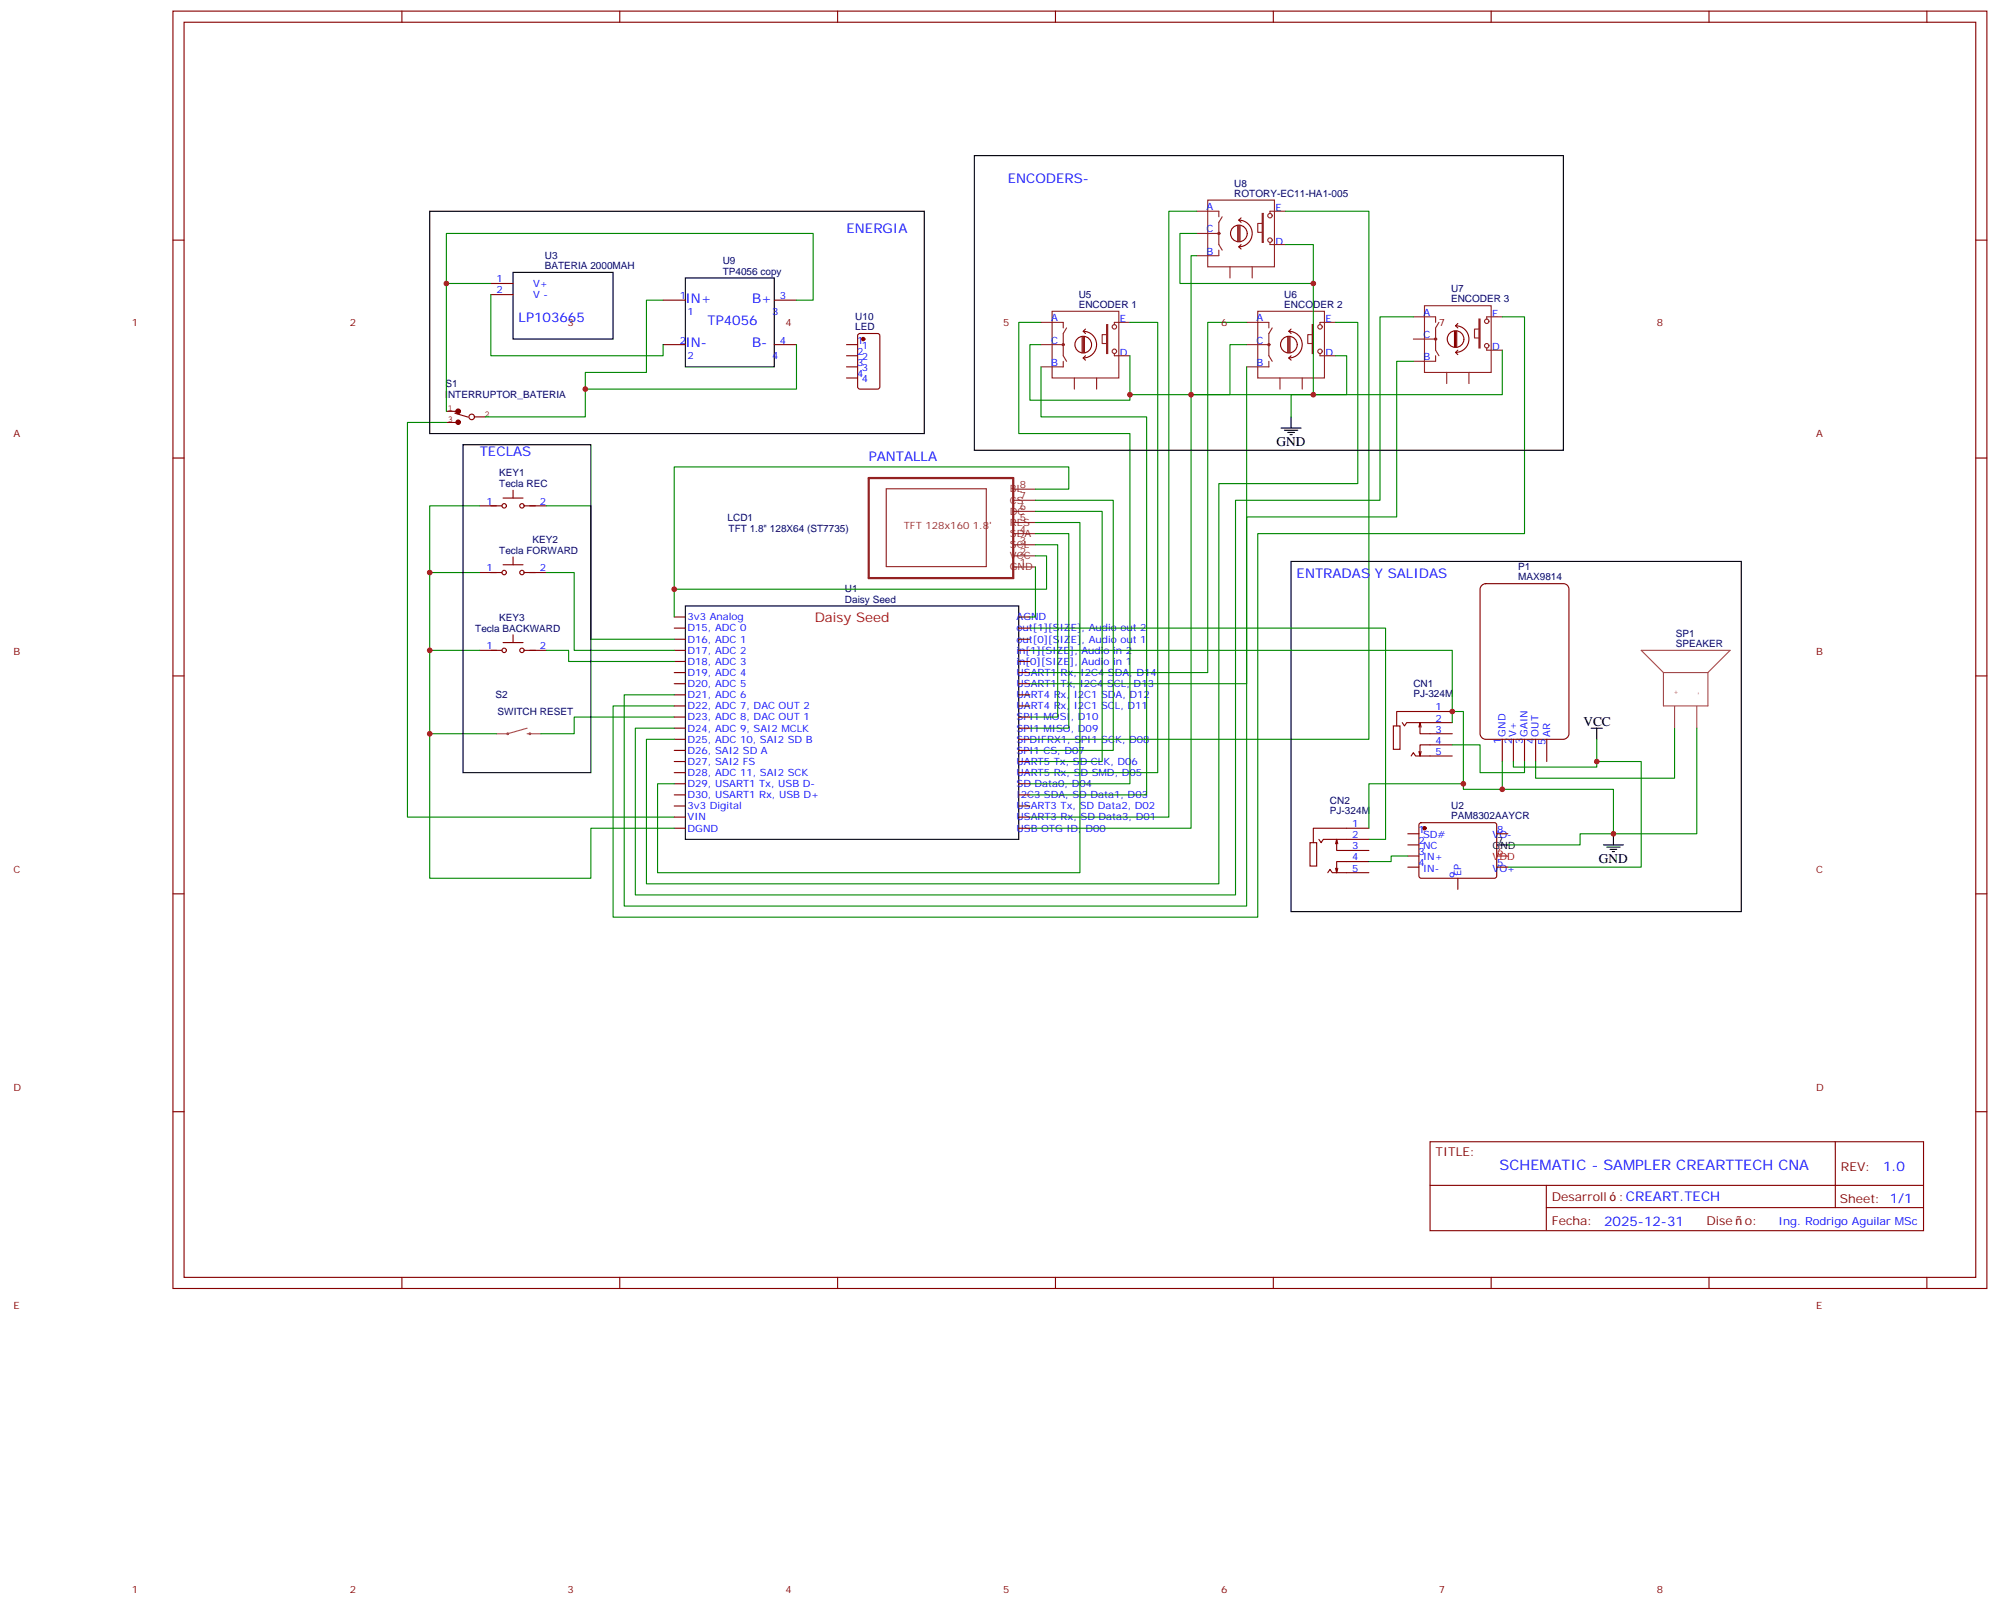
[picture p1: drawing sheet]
<svg xmlns="http://www.w3.org/2000/svg" width="634mm" height="510mm" viewBox="0 0 634 510" stroke-linecap="round" stroke-linejoin="round" font-family="sans-serif">
<g fill="none" stroke="#000" stroke-width=".35">
<path d="M309.2 49.4h187v93.5h-187zM136.4 67h157v70.6h-157zM162.8 86.4h31.8v21.2h-31.8zM217.5 88.2h28.2v28.2h-28.2zM406.6 135.8h6.4M407.7 136.5h4.2M408.7 137.2h2.1M409.4 137.9h.7M409.8 132.3v3.5M147 141.1h40.5v104.1h-40.5zM409.8 178.2h142.9v111.1h-142.9zM217.5 192.3h105.9v74h-105.9z"/>
<path d="M505 231.1h3.6M506.8 231.1v3.5M475.1 268.1h3.5M508.9 268.1h6.4M510 268.8h4.2M511 269.5h2.2M511.7 270.2h.7M512.1 264.6v3.5"/>
</g>
<g fill="none" stroke="#870000" stroke-width=".35">
<path d="M54.9 3.5h575.7v405.4h-575.7zM58.4 7.1h568.7v398.2h-568.7zM127.6 3.5v3.6M196.7 3.5v3.6M265.9 3.5v3.6M335 3.5v3.6M404.1 3.5v3.6M473.3 3.5v3.6M542.4 3.5v3.6M611.6 3.5v3.6M54.9 76.2h3.5M627.1 76.2h3.5"/>
<path d="M155.8 90h7M155.8 93.5h7M210.5 95.2h7M245.7 95.2h7.1M210.5 109.4h7M245.7 109.4h7.1M268.7 109.4h3.5M268.7 112.9h3.5M268.7 116.4h3.5M268.7 119.9h3.5M272.4 106l.5-.2h5.7l.6 .5 .1 16.5-.5 .6-5.9 .1-.6-.5-.1-16.5zM54.9 145.3h3.5"/>
<path d="M159.7 158h6.3M162.8 155.6v2.4M627.1 145.3h3.5M152.3 160.5h7M159.7 179.2h6.3M162.8 176.7v2.5M166.4 160.5h7M152.3 181.7h7M166.4 181.7h7M214 199.3h3.5M214 195.8h3.5M323.4 199.3h3.5"/>
<path d="M323.4 195.8h3.5M470.3 185.7l1.2-.5h24.7l.9 .2 .6 .7 .3 .9v45.8l-.3 .9-.7 .7-.8 .2h-24.7l-.9-.3-.6-.7-.2-.8v-45.8zM54.9 214.5h3.5M152.3 206.4h7M159.7 203.9h6.3M162.8 201.4v2.5M166.4 206.4h7M214 217h3.5M214 213.4h3.5M214 209.9h3.5M214 206.4h3.5M214 202.8h3.5"/>
<path d="M323.4 217h3.5M323.4 213.4h3.5M323.4 209.9h3.5M323.4 206.4h3.5M323.4 202.8h3.5M627.1 214.5h3.5M214 238.1h3.5M214 234.6h3.5M214 231.1h3.5M214 227.5h3.5M214 224h3.5M214 220.5h3.5"/>
<path d="M323.4 238.1h3.5M323.4 234.6h3.5M323.4 231.1h3.5M323.4 227.5h3.5M323.4 224h3.5M323.4 220.5h3.5M442.2 230.4h2.2v7.4h-2.2zM445.1 229.3l.7 1.1 .7-1.1h14.4M447.9 239.9l.7-1.1 .7 1.1h11.6M450.4 230.7l.3-1.4v3.5h10.2M450.7 229.3l.4 1.4M451.1 238.5l-.4 1.4"/>
<path d="M460.9 236.4h-10.2v3.5l-.3-1.4M460.9 225.8h-17.6v4.6M476.8 234.6v7.1M480.3 234.6v7.1M483.9 234.6v7.1M487.4 234.6v7.1M490.9 234.6v7.1M214 259.3h3.5M214 255.8h3.5M214 252.2h3.5M214 248.7h3.5M214 245.2h3.5"/>
<path d="M214 241.7h3.5M323.4 259.3h3.5M323.4 255.8h3.5M323.4 252.2h3.5M323.4 248.7h3.5M323.4 245.2h3.5M323.4 241.7h3.5M214 262.8h3.5M323.4 262.8h3.5M415.8 267.4h2.1v7.4h-2.1zM418.6 266.3l.7 1.1 .7-1.1h14.5M421.4 276.9l.7-1 .7 1h11.7"/>
<path d="M423.9 267.8l.4-1.5v3.6h10.2M424.3 266.3l.3 1.5M424.6 275.5l-.3 1.4M434.5 273.4h-10.2v3.5l-.4-1.4M434.5 262.8h-17.7v4.6M446.8 264.6h3.6M446.8 268.1h3.6M446.8 271.6h3.6M446.8 275.2h3.6M450.6 261.3l.5-.2h23.2l.5 .2 .3 .5-.1 16.5-.7 .4-23.5-.1-.4-.6v-16.2zM462.7 278.7v3.5M475.1 264.6h3.5"/>
<path d="M475.1 275.2h3.5M54.9 283.6h3.5M627.1 283.6h3.5M54.9 352.8h3.5M627.1 352.8h3.5M453.9 362.3h156.6v28.2h-156.6zM453.9 376.1h156.5M490.8 376.1v14.2M582.5 362.3v20.9M490.8 383.2h119.6M127.6 405.3v3.6M196.7 405.3v3.6"/>
<path d="M265.9 405.3v3.6M335 405.3v3.6M404.1 405.3v3.6M473.3 405.3v3.6M542.4 405.3v3.6M611.6 405.3v3.6"/>
<circle cx="160" cy="160.5" r=".71"/>
<circle cx="165.7" cy="160.5" r=".71"/>
<circle cx="160" cy="181.7" r=".71"/>
<circle cx="165.7" cy="181.7" r=".71"/>
<circle cx="160" cy="206.4" r=".71"/>
<circle cx="165.7" cy="206.4" r=".71"/>
</g>
<g fill="none" stroke="#8c2424" stroke-width=".35">
<path d="M379.8 67h7.1v1.8M379.8 74.1h7.1M383.3 63.5h21.2v21.2h-21.2zM386.9 79.4v1.7h-7.1M387.9 68.8l-1 1.8v7l1 1.8M400.6 67.7h.4v9.2h-.4zM400.6 70.9h-1.4v2.8h1.4M403.1 76.9v.7h4.9M408 67h-4.9v.7M333.9 98.8h21.2v21.1h-21.2zM390.4 84.7v3.5M397.4 84.7v3.5"/>
<path d="M399.2 98.8h21.2v21.1h-21.2zM452.1 97h21.2v21.2h-21.2zM330.4 102.3h7.1v1.8M330.4 109.4h7.1M337.5 114.7v1.7h-7.1M338.5 104.1l-1 1.7v7.1l1 1.8M341 119.9v3.6M348.1 119.9v3.6M351.2 103h.4v9.2h-.4zM351.2 106.2h-1.4v2.8h1.4M353.7 112.2v.7h4.9M358.6 102.3h-4.9v.7"/>
<path d="M395.7 109.4h7M395.7 102.3h7v1.8M402.7 114.7v1.7h-7M403.8 104.1l-1.1 1.7v7.1l1.1 1.8M406.3 119.9v3.6M413.3 119.9v3.6M416.5 103h.3v9.2h-.3zM416.5 106.2h-1.4v2.8h1.4M419 112.2v.7h4.9M423.9 102.3h-4.9v.7M448.6 100.5h7v1.8M448.6 107.6h7"/>
<path d="M455.6 112.9v1.8h-7M456.7 102.3l-1.1 1.8v7l1.1 1.8M459.2 118.2v3.5M466.2 118.2v3.5M469.4 101.2h.4v9.2h-.4zM469.4 104.4h-1.4v2.8h1.4M471.9 110.4v.7h4.9M476.8 100.5h-4.9v.7M281.3 155.1h31.7v24.7h-31.7zM321.6 158.8h7M321.6 155.2h7M321.6 179.9h7"/>
<path d="M321.6 176.4h7M321.6 172.9h7M321.6 169.3h7M321.6 165.8h7M321.6 162.3h7"/>
<circle cx="386.9" cy="74.1" r=".35"/>
<circle cx="403.1" cy="68.4" r=".71"/>
<circle cx="403.1" cy="76.2" r=".71"/>
<circle cx="337.5" cy="109.4" r=".35"/>
<circle cx="353.7" cy="111.5" r=".71"/>
<circle cx="353.7" cy="103.7" r=".71"/>
<circle cx="402.7" cy="109.4" r=".35"/>
<circle cx="419" cy="111.5" r=".71"/>
<circle cx="419" cy="103.7" r=".71"/>
<circle cx="455.6" cy="107.6" r=".35"/>
<circle cx="471.9" cy="109.7" r=".71"/>
<circle cx="471.9" cy="102" r=".71"/>
</g>
<g fill="none" stroke="#850000" stroke-width=".35">
<path d="M392.9 71.6v5M393.2 69.9a4.2 4.2 0 0 1 4.2 4.2 4.2 4.2 0 0 1-4.2 4.2M393.2 78.3l.7 .7M393.2 71.6v5M393.2 69.9l.7 .7M393.6 71.6v5M393.9 77.6l-.7 .7M393.9 69.1l-.7 .8M395.9 74.1a2.65 2.65 0 0 0-3.8-2.4 2.65 2.65 0 0 0-.6 4.4 2.65 2.65 0 0 0 4.3-1.3v-.6M343.5 106.9v4.9M343.8 105.1a4.2 4.2 0 0 1 4.3 4.3 4.2 4.2 0 0 1-4.3 4.2M343.8 113.6l.7 .7"/>
<path d="M343.8 106.9v4.9M343.8 105.1l.7 .7M344.2 106.9v4.9M344.5 112.9l-.7 .7M344.5 104.4l-.7 .7M346.5 109.4a2.65 2.65 0 0 0-3.8-2.4 2.65 2.65 0 0 0-.6 4.4 2.65 2.65 0 0 0 4.3-1.3l.1-.6M408.7 106.9v4.9M409.1 105.1a4.2 4.2 0 0 1 4.2 4.3 4.2 4.2 0 0 1-4.2 4.2M409.1 113.6l.7 .7M409.1 106.9v4.9M409.1 105.1l.7 .7M409.4 106.9v4.9"/>
<path d="M409.8 112.9l-.7 .7M409.8 104.4l-.7 .7M411.7 109.4a2.65 2.65 0 0 0-3.7-2.4 2.65 2.65 0 0 0-.6 4.4 2.65 2.65 0 0 0 4.2-1.3l.1-.6M461.6 105.1v5M462 103.4a4.2 4.2 0 0 1 4.2 4.2 4.2 4.2 0 0 1-4.2 4.2M462 111.8l.7 .7M462 105.1v5M462 103.4l.7 .7M462.4 105.1v5M462.7 111.1l-.7 .7M462.7 102.7l-.7 .7M464.6 107.6a2.65 2.65 0 0 0-3.7-2.4 2.65 2.65 0 0 0-.6 4.4 2.65 2.65 0 0 0 4.2-1.3l.1-.6"/>
<path d="M141.7 130.5h3.6M141.7 134.1h3.6M144.4 131.1l4.2 1.3M150.5 132.3h3.5"/>
<circle cx="149.7" cy="132.3" r=".88"/>
</g>
<path d="M275.7 151.7h45.9v31.7h-45.9z" fill="none" stroke="#8c2424" stroke-width=".71"/>
<g fill="#850000" stroke="#850000" stroke-width=".35">
<circle cx="145.4" cy="134" r=".71"/>
<circle cx="145.4" cy="130.5" r=".74"/>
</g>
<path d="M528 213.4v10.6h14.1v-10.6M528 213.4h14.1M528 213.4l-7.1-7h28.2l-7 7M157.6 232.8h3.4M167.3 232.8h4.4M167.3 231.1l-6.2 1.7M531.5 224.1v7M538.6 224.1v7" fill="none" stroke="#a64a4a" stroke-width=".35"/>
<path d="M161.3 232.8l-.2-.1-.1 .1 .3 .1M168.4 232.8l-.2-.1-.2 .1 .3 .1" fill="none" stroke="#a64a4a" stroke-width=".56"/>
<g fill="#870000" stroke="#870000" stroke-width=".35">
<circle cx="274" cy="107.6" r=".53"/>
<circle cx="452.1" cy="262.8" r=".53"/>
</g>
<g fill="none" stroke="#008700" stroke-width=".35">
<path d="M379.8 67h-8.8v192.3h-44.1M379.8 74.1h-5.3v15.9h42.3M408 77.6h8.8v47.6M408 67h26.5v167.6h-107.6M141.7 90v-15.9h116.4v21.1h-5.3M155.8 93.5v19.4h54.7v-3.5M155.8 90h-14.1v40.5M210.5 95.2h-5.3v23h-19.4v14.1h-31.8M379.8 81.1h-1.8v181.7h-51.1M252.8 109.4v14.1h-67M330.4 116.4v15.9h33.5v119.9h-37M330.4 102.3h-7v35.3h35.2v111.1h-31.7"/>
<path d="M330.4 109.4h-3.5v17.6h31.7v-1.8M358.6 112.9v12.3h68.8v-12.3h-3.5M358.6 102.3h8.9v142.9h-40.6M395.7 102.3h-12.4v111.1h-56.4M395.7 109.4h-5.3v15.8h-12.4M395.7 116.4v100.6h-68.8M423.9 102.3h7.1v51.2h-44.1v127h-181.7v-45.9h8.8M448.6 100.5h-10.6v58.3h-45.9v125.2h-190.5v-52.9h12.4M448.6 114.7h-5.3v49.3h-47.6v123.5h-197.6v-67h15.9M476.8 111.1v14.1h-67v7.1M476.8 100.5h7.1v68.8h-84.7v121.7h-204.6v-67h19.4M141.7 134.1h-12.4v125.2h84.7"/>
<path d="M328.6 158.8h24.7v79.3h-26.4M328.6 155.2h10.6v-7h-125.2v38.8M152.3 160.5h-15.9v118.2h51.1v-15.9h26.5M173.4 160.5h14.1v42.3h26.5M328.6 176.4h3.6v10.6h-118.2v8.8M328.6 172.9h7.1v54.6h-8.8M328.6 169.3h10.6v61.8h-12.3M328.6 165.8h14.2v111.1h-134.1v-28.2h5.3M328.6 162.3h21.2v79.4h-22.9M328.6 179.9v15.9h-1.7M136.4 181.7h15.9M173.4 181.7h8.8v24.7h31.8"/>
<path d="M326.9 199.3h112.9v67h-5.3M136.4 206.4h15.9M173.4 206.4h7.1v3.5h33.5M326.9 206.4h134v22.9M136.4 232.8h21.2M214 227.5h-31.8v5.3h-10.5M460.9 225.8h3.6v24.7h47.6v14.1M460.9 236.4h8.9v8.8h14.1v-3.5M506.8 234.6v8.8h-26.5v-1.7M531.5 231.1v15.8h-44.1v-5.2M538.6 231.1v33.5h-37.1v3.5h-22.9M464.5 248.7h-30v14.1"/>
<path d="M476.8 241.7v8.8M506.8 241.7h14.1v33.5h-42.3M446.8 271.6h-5.3v1.8h-7"/>
</g>
<path d="M475.1 271.6h3.5" fill="none" stroke="#f00" stroke-width=".35"/>
<g fill="#c00">
<circle cx="214" cy="187" r=".88"/>
<circle cx="136.4" cy="181.7" r=".88"/>
<circle cx="136.4" cy="206.4" r=".88"/>
<circle cx="136.4" cy="232.8" r=".88"/>
<circle cx="141.7" cy="90" r=".88"/>
<circle cx="185.8" cy="123.5" r=".88"/>
<circle cx="358.6" cy="125.2" r=".88"/>
<circle cx="378" cy="125.2" r=".88"/>
<circle cx="416.8" cy="125.2" r=".88"/>
<circle cx="416.8" cy="90" r=".88"/>
<circle cx="476.8" cy="250.5" r=".88"/>
<circle cx="464.5" cy="248.7" r=".88"/>
<circle cx="460.9" cy="225.8" r=".88"/>
<circle cx="506.8" cy="241.7" r=".88"/>
<circle cx="512.1" cy="264.6" r=".88"/>
</g>
<text font-size="4.6" fill="#00f" x="476" y="371.3">SCHEMATIC - SAMPLER CREARTTECH CNA</text>
<g font-size="4.2" fill="#00f">
<text x="319.8" y="58.2">ENCODERS-</text>
<text x="268.7" y="74.1">ENERGIA</text>
<text x="217.5" y="96">IN+</text>
<text x="238.7" y="96">B+</text>
<text x="164.6" y="102.3">LP103665</text>
<text x="224.6" y="103">TP4056</text>
<text x="217.5" y="110.1">IN-</text>
<text x="238.7" y="110.1">B-</text>
<text x="152.3" y="144.6">TECLAS</text>
<text x="275.7" y="146.4">PANTALLA</text>
<text x="411.6" y="183.4">ENTRADAS Y SALIDAS</text>
<text x="597.7" y="371.6">1.0</text>
<text x="509.1" y="388.9">2025-12-31</text>
</g>
<g font-size="4.2">
<text x="405.2" y="141.5">GND</text>
<text x="502.6" y="230.4">VCC</text>
<text x="507.5" y="273.8">GND</text>
</g>
<text font-size="4.2" fill="#c00" x="258.6" y="197.4">Daisy Seed</text>
<g font-size="3.9" fill="#800">
<text x="455.6" y="366.9">TITLE:</text>
<text x="584.3" y="371.6">REV:</text>
<text x="492.6" y="381.1">Desarroll</text>
<text x="513.9" y="381.1">:CREART.TECH</text>
<text x="583.9" y="381.7">Sheet: 1/1</text>
<text x="492.6" y="388.8">Fecha:</text>
<text x="541.6" y="388.8">Dise</text>
<text x="553.9" y="388.8">o:</text>
</g>
<text font-size="3.5" fill="#00f" x="564.5" y="388.8">Ing. Rodrigo Aguilar MSc</text>
<g font-size="3.2" fill="#000080">
<text x="391.8" y="59.3">U8</text>
<text x="391.8" y="62.4">ROTORY-EC11-HA1-005</text>
<text x="172.9" y="82">U3</text>
<text x="229.4" y="83.8">U9</text>
<text x="172.9" y="85.4">BATERIA 2000MAH</text>
<text x="229.4" y="87.1">TP4056 copy</text>
<text x="342.4" y="94.6">U5</text>
<text x="407.6" y="94.6">U6</text>
<text x="460.6" y="95.9">ENCODER 3</text>
<text x="460.6" y="92.8">U7</text>
<text x="271.4" y="101.5">U10</text>
<text x="342.4" y="97.7">ENCODER 1</text>
<text x="407.6" y="97.7">ENCODER 2</text>
<text x="271.4" y="104.8">LED</text>
<text x="141.4" y="122.9">S1</text>
<text x="141.3" y="126.4">INTERRUPTOR_BATERIA</text>
<text x="158.5" y="154.5">Tecla REC</text>
<text x="158.5" y="151.2">KEY1</text>
<text x="231" y="165.2">LCD1</text>
<text x="169.1" y="172.3">KEY2</text>
<text x="231.2" y="168.7">TFT 1.8&quot; 128X64 (ST7735)</text>
<text x="158.5" y="175.7">Tecla FORWARD</text>
<text x="481.9" y="184.1">MAX9814</text>
<text x="481.9" y="180.9">P1</text>
<text x="268.2" y="191.2">Daisy Seed</text>
<text x="268.2" y="187.9">U1</text>
<text x="158.5" y="197">KEY3</text>
<text x="150.9" y="200.4">Tecla BACKWARD</text>
<text x="531.9" y="202.1">SP1</text>
<text x="531.9" y="205.3">SPEAKER</text>
<text x="157.3" y="221.6">S2</text>
<text x="448.6" y="221.2">PJ-324M</text>
<text x="448.6" y="218">CN1</text>
<text x="157.9" y="226.9">SWITCH RESET</text>
<text x="422.1" y="255">CN2</text>
<text x="460.6" y="256.7">U2</text>
<text x="422.1" y="258.3">PJ-324M</text>
<text x="460.6" y="260">PAM8302AAYCR</text>
</g>
<g font-size="3.2" fill="#00f">
<text x="383" y="66.7">A</text>
<text x="404.8" y="67">E</text>
<text x="383" y="73.7">C</text>
<text x="404.8" y="77.6">D</text>
<text x="383" y="80.8">B</text>
<text x="157.6" y="89.6">1</text>
<text x="157.6" y="93.1">2</text>
<text x="169.2" y="91">V+</text>
<text x="169.2" y="94.5">V -</text>
<text x="215.8" y="94.9">1</text>
<text x="247.5" y="94.9">3</text>
<text x="218.2" y="99.8">1</text>
<text x="245" y="99.8">3</text>
<text x="333.6" y="102">A</text>
<text x="398.9" y="102">A</text>
<text x="451.8" y="100.2">A</text>
<text x="473.6" y="100.5">E</text>
<text x="355.5" y="102.3">E</text>
<text x="420.7" y="102.3">E</text>
<text x="451.8" y="107.2">C</text>
<text x="215.8" y="109">2</text>
<text x="218.2" y="113.9">2</text>
<text x="245" y="113.9">4</text>
<text x="247.5" y="109">4</text>
<text x="272" y="109">1</text>
<text x="272" y="112.5">2</text>
<text x="273.5" y="110.8">1</text>
<text x="333.6" y="109">C</text>
<text x="355.5" y="112.9">D</text>
<text x="398.9" y="109">C</text>
<text x="420.7" y="112.9">D</text>
<text x="473.6" y="111.1">D</text>
<text x="272" y="116.1">3</text>
<text x="272" y="119.6">4</text>
<text x="273.5" y="114.3">2</text>
<text x="273.5" y="117.8">3</text>
<text x="333.6" y="116.1">B</text>
<text x="398.9" y="116.1">B</text>
<text x="451.8" y="114.3">B</text>
<text x="273.5" y="121.4">4</text>
<text x="154.4" y="160.2">1</text>
<text x="171.3" y="160.2">2</text>
<text x="154.4" y="181.3">1</text>
<text x="171.3" y="181.3">2</text>
<text x="218.2" y="196.8">3v3 Analog</text>
<text x="322.7" y="196.8">AGND</text>
<text x="218.2" y="200.4">D15, ADC 0</text>
<text x="218.2" y="203.9">D16, ADC 1</text>
<text x="322.7" y="203.9">out[0][SIZE], Audio out 1</text>
<text x="322.7" y="200.4">out[1][SIZE], Audio out 2</text>
<text x="154.4" y="206">1</text>
<text x="171.3" y="206">2</text>
<text x="218.2" y="207.4">D17, ADC 2</text>
<text x="322.7" y="207.4">in[1][SIZE], Audio in 2</text>
<text x="218.2" y="211">D18, ADC 3</text>
<text x="218.2" y="214.5">D19, ADC 4</text>
<text x="322.7" y="214.5">USART1 Rx, I2C4 SDA, D14</text>
<text x="322.7" y="211">in[0][SIZE], Audio in 1</text>
<text x="218.2" y="218">D20, ADC 5</text>
<text x="218.2" y="221.5">D21, ADC 6</text>
<text x="322.7" y="221.5">UART4 Rx, I2C1 SDA, D12</text>
<text x="322.7" y="218">USART1 Tx, I2C4 SCL, D13</text>
<text x="218.2" y="225.1">D22, ADC 7, DAC OUT 2</text>
<text x="322.7" y="225.1">UART4 Rx, I2C1 SCL, D11</text>
<text x="455.6" y="225.4">1</text>
<text x="218.2" y="228.6">D23, ADC 8, DAC OUT 1</text>
<text x="218.2" y="232.1">D24, ADC 9, SAI2 MCLK</text>
<text x="322.7" y="232.1">SPI1 MISO, D09</text>
<text x="322.7" y="228.6">SPI1 MOSI, D10</text>
<text x="455.6" y="232.5">3</text>
<text x="455.6" y="229">2</text>
<text x="477.8" y="233.7" transform="rotate(-90 477.8 233.7)">GND</text>
<text x="481.3" y="233.7" transform="rotate(-90 481.3 233.7)">V+</text>
<text x="484.8" y="233.7" transform="rotate(-90 484.8 233.7)">GAIN</text>
<text x="488.3" y="233.7" transform="rotate(-90 488.3 233.7)">OUT</text>
<text x="492" y="233.9" transform="rotate(-90 492 233.9)">AR</text>
<text x="218.2" y="235.7">D25, ADC 10, SAI2 SD B</text>
<text x="218.2" y="239.2">D26, SAI2 SD A</text>
<text x="322.7" y="239.2">SPI1 CS, D07</text>
<text x="322.7" y="235.7">SPDIFRX1, SPI1 SCK, D08</text>
<text x="455.6" y="239.5">5</text>
<text x="455.6" y="236">4</text>
<text x="476.3" y="236.2" transform="rotate(-90 476.3 236.2)">1</text>
<text x="479.8" y="236.2" transform="rotate(-90 479.8 236.2)">2</text>
<text x="483.4" y="236.2" transform="rotate(-90 483.4 236.2)">3</text>
<text x="486.9" y="236.2" transform="rotate(-90 486.9 236.2)">4</text>
<text x="490.6" y="236.4" transform="rotate(-90 490.6 236.4)">5</text>
<text x="218.2" y="242.7">D27, SAI2 FS</text>
<text x="322.7" y="242.7">UART5 Tx, SD CLK, D06</text>
<text x="218.2" y="246.2">D28, ADC 11, SAI2 SCK</text>
<text x="218.2" y="249.8">D29, USART1 Tx, USB D-</text>
<text x="322.7" y="249.8">SD Data0, D04</text>
<text x="322.7" y="246.2">UART5 Rx, SD SMD, D05</text>
<text x="218.2" y="253.3">D30, USART1 Rx, USB D+</text>
<text x="218.2" y="256.8">3v3 Digital</text>
<text x="322.7" y="256.8">USART3 Tx, SD Data2, D02</text>
<text x="322.7" y="253.3">I2C3 SDA, SD Data1, D03</text>
<text x="218.2" y="260.3">VIN</text>
<text x="218.2" y="263.9">DGND</text>
<text x="322.7" y="263.9">USB OTG ID, D00</text>
<text x="322.7" y="260.3">USART3 Rx, SD Data3, D01</text>
<text x="429.2" y="262.5">1</text>
<text x="429.2" y="269.5">3</text>
<text x="429.2" y="266">2</text>
<text x="450.2" y="264.2">1</text>
<text x="450.2" y="267.8">2</text>
<text x="451.7" y="266">SD#</text>
<text x="451.7" y="269.5">NC</text>
<text x="473.7" y="266">VO-</text>
<text x="475.2" y="264.2">8</text>
<text x="429.2" y="273">4</text>
<text x="450.2" y="271.3">3</text>
<text x="450.2" y="274.8">4</text>
<text x="451.7" y="273">IN+</text>
<text x="475.2" y="274.8">5</text>
<text x="429.2" y="276.6">5</text>
<text x="451.7" y="276.6">IN-</text>
<text x="462.4" y="278.7" transform="rotate(-90 462.4 278.7)">9</text>
<text x="463.8" y="278" transform="rotate(-90 463.8 278)">EP</text>
<text x="473.7" y="276.6">VO+</text>
</g>
<g font-size="3.2" fill="#800">
<text x="41.8" y="103.5">1</text>
<text x="111" y="103.5">2</text>
<text x="180.1" y="103.5">3</text>
<text x="249.3" y="103.5">4</text>
<text x="318.4" y="103.5">5</text>
<text x="387.6" y="103.5">6</text>
<text x="456.7" y="103.5">7</text>
<text x="525.9" y="103.5">8</text>
<text x="4.3" y="138.6">A</text>
<text x="576.5" y="138.6">A</text>
<text x="4.3" y="207.8">B</text>
<text x="576.5" y="207.8">B</text>
<text x="4.3" y="276.9">C</text>
<text x="576.5" y="276.9">C</text>
<text x="4.3" y="346.1">D</text>
<text x="576.5" y="346.1">D</text>
<text x="4.3" y="415.2">E</text>
<text x="576.5" y="415.2">E</text>
<text x="41.8" y="505.4">1</text>
<text x="111" y="505.4">2</text>
<text x="180.1" y="505.4">3</text>
<text x="249.3" y="505.4">4</text>
<text x="318.4" y="505.4">5</text>
<text x="387.6" y="505.4">6</text>
<text x="456.7" y="505.4">7</text>
<text x="525.9" y="505.4">8</text>
</g>
<g font-size="3.2" fill="#8d2323">
<text x="323.7" y="154.9">8</text>
<text x="320.5" y="159.8">CS</text>
<text x="320.5" y="156.3">BL</text>
<text x="323.7" y="161.9">6</text>
<text x="323.7" y="158.4">7</text>
<text x="286.9" y="168">TFT 128x160 1.8'</text>
<text x="320.5" y="166.9">RES</text>
<text x="320.5" y="163.3">DC</text>
<text x="323.7" y="165.5">5</text>
<text x="320.5" y="173.9">SCL</text>
<text x="320.5" y="170.4">SDA</text>
<text x="323.7" y="172.5">3</text>
<text x="323.7" y="169">4</text>
<text x="320.5" y="177.4">VCC</text>
<text x="323.7" y="179.6">1</text>
<text x="323.7" y="176">2</text>
<text x="320.5" y="181">GND</text>
</g>
<g font-size="3.2">
<text x="473.7" y="269.5">GND</text>
<text x="475.2" y="267.8">7</text>
</g>
<g font-size="3.2" fill="#f00">
<text x="473.7" y="273">VDD</text>
<text x="475.2" y="271.3">6</text>
</g>
<g font-size="2.8" fill="#840000">
<text x="142.2" y="130.5">1</text>
<text x="142.2" y="134">3</text>
<text x="153.8" y="132.3">2</text>
</g>
<g font-size="2.1" fill="#a54b4b">
<text x="532.5" y="220.7" transform="rotate(-90 532.5 220.7)">+</text>
<text x="539.6" y="220.7" transform="rotate(-90 539.6 220.7)">-</text>
</g>
</svg>
